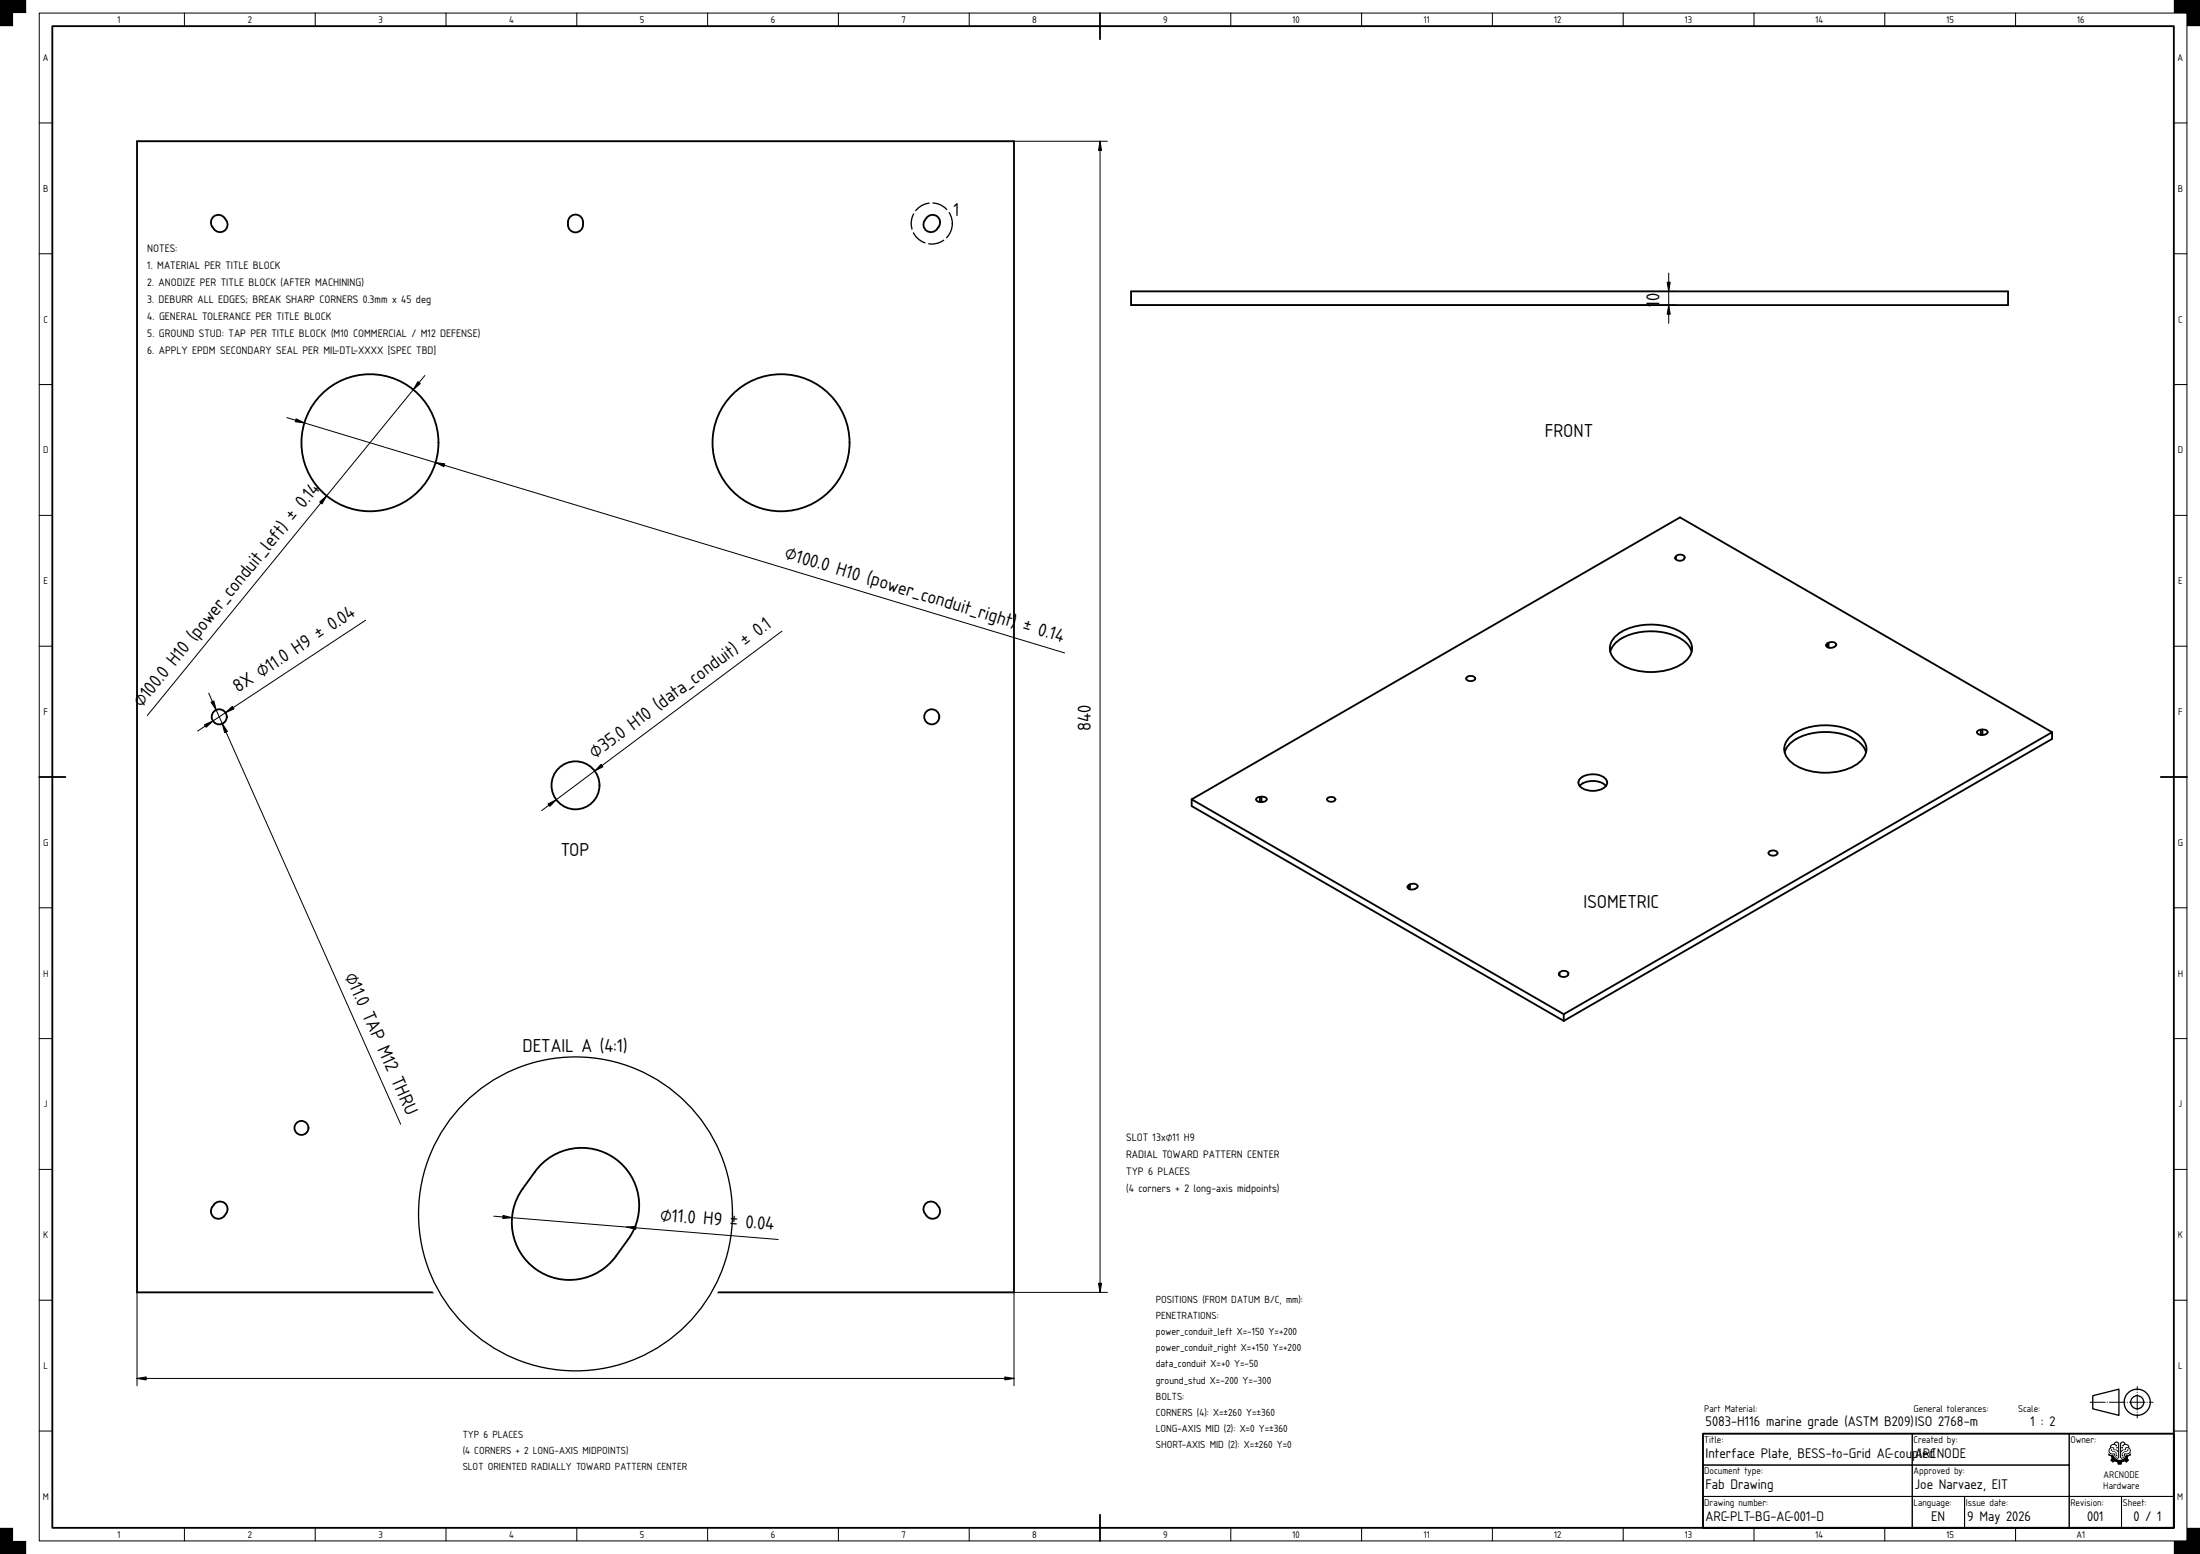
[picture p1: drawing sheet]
<svg xmlns="http://www.w3.org/2000/svg" width="841mm" height="594mm" viewBox="0 0 841 594" stroke-linecap="round" stroke-linejoin="round" font-family="sans-serif">
<path d="M20 10h811v574h-811zM420.5 5v10M15 297h10M826 297h10M651 548h180v36h-180zM420.5 579v10" fill="none" stroke="#000" stroke-width=".7"/>
<g fill="none" stroke="#000" stroke-width=".38">
<path d="M15 5h821v584h-821zM70.5 5v5M120.5 5v5M170.5 5v5M220.5 5v5M270.5 5v5M320.5 5v5M370.5 5v5M470.5 5v5M520.5 5v5M570.5 5v5M620.5 5v5"/>
<path d="M670.5 5v5M720.5 5v5M770.5 5v5M15 47h5M831 47h5M15 97h5M831 97h5M15 147h5M831 147h5M15 197h5M831 197h5M15 247h5"/>
<path d="M831 247h5M15 347h5M831 347h5M15 397h5M831 397h5M15 447h5M831 447h5M15 497h5M831 497h5M15 547h5M651 548h80v12h-80zM731 548h60v12h-60z"/>
<path d="M791 548h40v24h-40zM831 547h5M651 572h80v12h-80zM651 560h80v12h-80zM731 572h20v12h-20zM731 560h60v12h-60zM751 572h40v12h-40zM791 572h20v12h-20zM811 572h20v12h-20zM70.5 584v5M120.5 584v5M170.5 584v5"/>
<path d="M220.5 584v5M270.5 584v5M320.5 584v5M370.5 584v5M470.5 584v5M520.5 584v5M570.5 584v5M620.5 584v5M670.5 584v5M720.5 584v5M770.5 584v5"/>
</g>
<path d="M0 0h10v5h-5v5h-5zM831 0h10v10h-5v-5h-5zM0 584h5v5h5v5h-10zM831 589h5v-5h5v10h-10z" fill="#000"/>
<g fill="none" stroke="#000" stroke-width=".5">
<path d="M800 533.5l10-2.5v10l-10-2.5z"/>
<circle cx="817" cy="536" r="5"/>
<circle cx="817" cy="536" r="2.5"/>
</g>
<path d="M799 536h24" fill="none" stroke="#000" stroke-width=".38" stroke-dasharray="6 .7 .1 .7" stroke-dashoffset=".2"/>
<path d="M817 542v-12" fill="none" stroke="#000" stroke-width=".38" stroke-dasharray="6 .7 .1 .7" stroke-dashoffset="4.6"/>
<g fill="#000">
<path d="M806.9 552.3l-.3 .8a2.02 2.02 0 0 0 .2 2.7l1.5 .1a1.2 1.2 0 0 0 .4 1.3 1.2 1.2 0 0 0 1.3 .1l.1-5.1a1.09 1.09 0 0 0-.9-1.2 1.09 1.09 0 0 0-1.2 .9zM807.1 552.7a1.21 1.21 0 0 1 1.9 .2l.2-.5-.7-.4a.63 .63 0 0 1 .8-.6 .63 .63 0 0 1 .4 .9v1l-.5-.2-.2 .4h.7v1.1l-.5-.5h-1a.76 .76 0 0 0-.3-.9 .76 .76 0 0 0-.9 0zM806.7 553.8l.2-.1a.57 .57 0 0 1 .6-.2 .57 .57 0 0 1 .4 .4v.4h1l.8 .8v1.9a.64 .64 0 0 1-1.1-.4v-1a1.48 1.48 0 0 1-2.1-1.5zM806.9 554.1l.6 .8h.9a1.05 1.05 0 0 1 .5 1.6h.5a1.53 1.53 0 0 0-1.8-1.8l-.3-.7zM806 555.5v.8l.3 .1a.88 .88 0 0 1 1 1h-.1a.82 .82 0 0 0-.3 1 .82 .82 0 0 0 1 .5l.6-.4a1.12 1.12 0 0 1 1.1 1.3l1.4-.1a.98 .98 0 0 1 1.4-1 .87 .87 0 0 0 1.4-.5v-.1a1 1 0 0 1-.4-1.2 1 1 0 0 1 1.2-.6v-.8l-.8 .6-1.1 .2a2.5 2.5 0 0 1-2.4 1.8 2.5 2.5 0 0 1-2.4-1.8 1.89 1.89 0 0 1-1.9-.8z" fill-rule="evenodd"/>
<path d="M810.8 551.3a1.16 1.16 0 0 1 1.8 .6 1.49 1.49 0 0 1 1.4 1.6 1.53 1.53 0 0 1 .2 1.9 1.53 1.53 0 0 1-1.9 .5 1.2 1.2 0 0 1-.4 1.3 1.2 1.2 0 0 1-1.4 .1v-5.4zM811.1 551.5l-.2 1.8 .5-.2 .2 .4h-.7v1.1l.5-.5h1a.76 .76 0 0 1 .2-.9 .76 .76 0 0 1 1 0 1.1 1.1 0 0 0-.9-.9 1.1 1.1 0 0 0-1.2 .6l-.2-.5 .8-.5-.5-.5zM811.7 554.3l-.8 .8v1.9a.65 .65 0 0 0 1-.4v-1a1.48 1.48 0 0 0 2.2-1.5l-.4-.4a.57 .57 0 0 0-.6-.2 .57 .57 0 0 0-.4 .4v.4zM812 554.7h.9l.4-.7 .3 .1-.5 .8h-1a1.05 1.05 0 0 0-.5 1.6h-.5l.1-.3a1.25 1.25 0 0 1 .8-1.5zM806 555.5l.8 .6 1.1 .2a2.5 2.5 0 0 0 2.4 1.8 2.5 2.5 0 0 0 2.4-1.8 1.88 1.88 0 0 0 1.9-.8v.8l-.4 .1a.88 .88 0 0 0-.9 1 .82 .82 0 0 1 .3 1 .82 .82 0 0 1-.9 .5l-.6-.4a1.13 1.13 0 0 0-1.2 1.3l-1.3-.1a.98 .98 0 0 0-1.4-1 .87 .87 0 0 1-1.4-.5l-.1-.1a1 1 0 0 0 .5-1.2 1 1 0 0 0-1.2-.6z" fill-rule="evenodd"/>
</g>
<g fill="#fff">
<path d="M52.4 54h335.2v440h-335.2z" fill-rule="evenodd"/>
<path d="M81.3 83.1a3.4 3.4 0 0 1 4.6 .1 3.4 3.4 0 0 1 .4 4.5 3.2 3.2 0 0 1-5.5-1.6l-.1-1.9z" fill-rule="evenodd"/>
<path d="M354.6 82.8a2.97 2.97 0 0 1 4.2 .5 2.97 2.97 0 0 1-.6 4.2 2.96 2.96 0 0 1-4.5 .3 2.96 2.96 0 0 1 .5-4.5z" fill-rule="evenodd"/>
<path d="M82.2 460a2.97 2.97 0 0 1 4.3 .5 2.97 2.97 0 0 1-.7 4.2 2.96 2.96 0 0 1-4.5 .2 2.96 2.96 0 0 1 .5-4.4z" fill-rule="evenodd"/>
<path d="M218.2 459.8a3 3 0 0 1 3.5-.1 3 3 0 0 1 1.2 3.4 2.96 2.96 0 0 1-3.5 2.8 2.96 2.96 0 0 1-2.3-3.9l.3-1.2z" fill-rule="evenodd"/>
<path d="M218.2 82.7a3 3 0 0 1 3.5-.1 3 3 0 0 1 1.2 3.4 2.96 2.96 0 0 1-3.5 2.8 2.96 2.96 0 0 1-2.3-3.9l.3-1.3z" fill-rule="evenodd"/>
<path d="M353.7 460.3a3.4 3.4 0 0 1 4.6 0 3.4 3.4 0 0 1 .4 4.6 3.2 3.2 0 0 1-5.5-1.6l-.2-1.3z" fill-rule="evenodd"/>
<circle cx="141.4" cy="169.2" r="26.2"/>
<circle cx="298.6" cy="169.2" r="26.2"/>
<circle cx="220" cy="300.2" r="9.2"/>
<circle cx="356.2" cy="274" r="2.88"/>
<circle cx="83.8" cy="274" r="2.88"/>
<circle cx="115.2" cy="431.1" r="2.67"/>
</g>
<circle cx="356.2" cy="85.4" r="7.9" fill="none" stroke="#000" stroke-width=".5" stroke-dasharray="6 1.5"/>
<g fill="none" stroke="#000" stroke-width=".7">
<path d="M52.4 54h335.2v440h-335.2zM81.3 83.1a3.4 3.4 0 0 1 4.6 .1 3.4 3.4 0 0 1 .4 4.5 3.2 3.2 0 0 1-5.5-1.6l-.1-1.9zM218.2 82.7a3 3 0 0 1 3.5-.1 3 3 0 0 1 1.2 3.4 2.96 2.96 0 0 1-3.5 2.8 2.96 2.96 0 0 1-2.3-3.9l.3-1.3zM354.6 82.8a2.97 2.97 0 0 1 4.2 .5 2.97 2.97 0 0 1-.6 4.2 2.96 2.96 0 0 1-4.5 .3 2.96 2.96 0 0 1 .5-4.5zM82.2 460a2.97 2.97 0 0 1 4.3 .5 2.97 2.97 0 0 1-.7 4.2 2.96 2.96 0 0 1-4.5 .2 2.96 2.96 0 0 1 .5-4.4zM218.2 459.8a3 3 0 0 1 3.5-.1 3 3 0 0 1 1.2 3.4 2.96 2.96 0 0 1-3.5 2.8 2.96 2.96 0 0 1-2.3-3.9l.3-1.2zM353.7 460.3a3.4 3.4 0 0 1 4.6 0 3.4 3.4 0 0 1 .4 4.6 3.2 3.2 0 0 1-5.5-1.6l-.2-1.3z"/>
<circle cx="141.4" cy="169.2" r="26.2"/>
<circle cx="298.6" cy="169.2" r="26.2"/>
<circle cx="83.8" cy="274" r="2.88"/>
<circle cx="356.2" cy="274" r="2.88"/>
<circle cx="220" cy="300.2" r="9.2"/>
<circle cx="115.2" cy="431.1" r="2.67"/>
</g>
<path d="M52.4 54h370.9M420.5 54v440M109.7 159.6l297.3 90M162.4 143.5l-106.1 130M139.8 237.1l-64.2 42.3M298.9 241.3l-91.9 68.6M79.8 265l73.4 164.7M387.6 494v35.7M423.3 494h-370.9v35.7M52.4 526.9h335.2" fill="none" stroke="#000" stroke-width=".38"/>
<g fill="#000" stroke="#000" stroke-width=".38">
<path d="M420.5 54l.6 3.5h-1.2zM159.8 145.9l.9 .7-2.7 2.3zM113.2 160.1l3.2 1.6-3.6-.5zM166.5 176.8l3.5 .5-.3 1.1zM122.2 191.9l2.7-2.4-1.8 3.1zM78.2 277l3.2-1.4-2.6 2.4zM80.7 268.4l1-.5 .9 3.5zM85 276.6l1.9 3-1 .5zM86.2 272.4l2.6-2.4 .7 1zM229.8 292.1l.7 1-3.2 1.6zM209.5 307.3l3.2-1.6-2.5 2.5zM419.9 490.5h1.2l-.6 3.5z"/>
<path d="M52.4 526.9l3.5-.6v1.2zM384.1 526.3l3.5 .6-3.5 .6z"/>
</g>
<path d="M432.4 111.4h335.2v5.2h-335.2z" fill-rule="evenodd" fill="#fff"/>
<path d="M432.4 111.4h335.2v5.2h-335.2z" fill="none" stroke="#000" stroke-width=".7"/>
<path d="M432.4 111.4h208.3M432.4 116.6h208.3M637.9 104.4v19.2" fill="none" stroke="#000" stroke-width=".38"/>
<path d="M637.3 107.9h1.2l-.6 3.5zM637.9 116.6l.6 3.5h-1.2z" fill="#000" stroke="#000" stroke-width=".38"/>
<g fill="#fff">
<path d="M455.5 305.5l186.7-107.7 142.3 82.1v2.6l-186.7 107.7-142.3-82.1z" fill-rule="evenodd"/>
<path d="M455.5 305.5l186.7-107.7 142.3 82.1-186.7 107.8z" fill-rule="evenodd"/>
<path d="M597.8 387.7l186.7-107.8v2.6l-186.7 107.7z" fill-rule="evenodd"/>
<path d="M684.2 281.8a22.6 22.6 0 0 1 21-3.5 10.7 10.7 0 0 1 8.2 7.1 6.4 6.4 0 0 1-3.2 6.4 23.7 23.7 0 0 1-24.9 0 6.2 6.2 0 0 1-1.1-10z" fill-rule="evenodd"/>
<path d="M617.5 243.3a22.6 22.6 0 0 1 21-3.5 10.7 10.7 0 0 1 8.2 7.1 6.4 6.4 0 0 1-3.1 6.4 23.7 23.7 0 0 1-24.9 0 6.2 6.2 0 0 1-1.2-10z" fill-rule="evenodd"/>
<path d="M617.3 246a21.5 21.5 0 0 1 18.8-4.2 13.8 13.8 0 0 1 10.3 6.5 3.6 3.6 0 0 1-1.2 3.5 20.3 20.3 0 0 1-17.4 4.9 15.9 15.9 0 0 1-11.4-5.8 3.4 3.4 0 0 1 .9-4.9z" fill-rule="evenodd"/>
<path d="M684 284.5a21.5 21.5 0 0 1 18.8-4.2 13.8 13.8 0 0 1 10.3 6.4 3.6 3.6 0 0 1-1.2 3.6 20.3 20.3 0 0 1-17.4 4.9 15.9 15.9 0 0 1-11.5-5.8 3.4 3.4 0 0 1 1-4.9z" fill-rule="evenodd"/>
<path d="M455.5 305.5l142.3 82.2v2.5l-142.3-82.1z" fill-rule="evenodd"/>
<path d="M684.2 281.8a22.6 22.6 0 0 1 21-3.5 10.7 10.7 0 0 1 8.2 7.1l-.1 2.2a10.9 10.9 0 0 0-7.9-6.7 23.2 23.2 0 0 0-20.8 3.1l-1.5 1.7-.9 1.9a5.9 5.9 0 0 1 2-5.8z" fill-rule="evenodd"/>
<path d="M617.5 243.3a22.6 22.6 0 0 1 21-3.5 10.7 10.7 0 0 1 8.2 7.1v2.2a10.9 10.9 0 0 0-7.9-6.6 23.2 23.2 0 0 0-20.9 3l-1.5 1.7-.8 1.9a5.9 5.9 0 0 1 1.9-5.8z" fill-rule="evenodd"/>
<path d="M604.1 297.5a7.7 7.7 0 0 1 10 .6 2.66 2.66 0 0 1-2.2 3.7 7 7 0 0 1-8.4-2l-.1-1.1z" fill-rule="evenodd"/>
<path d="M604.1 297.5a7.7 7.7 0 0 1 10 .6l.3 1-.5 1.3a7.6 7.6 0 0 0-10 0 2.04 2.04 0 0 1 .2-2.9z" fill-rule="evenodd"/>
<path d="M604.1 300.2a7.8 7.8 0 0 1 9.8 .2 7.6 7.6 0 0 1-10 0z" fill-rule="evenodd"/>
<path d="M480.4 305a2.58 2.58 0 0 1 3.9 .5 2.56 2.56 0 0 1-4.1 .1z" fill-rule="evenodd"/>
<path d="M756 279.4a2.58 2.58 0 0 1 3.8 .5 2.56 2.56 0 0 1-4.1 0z" fill-rule="evenodd"/>
<path d="M538.3 338.5a2.38 2.38 0 0 1 3.6 .3 2.26 2.26 0 0 1-3.9 .2z" fill-rule="evenodd"/>
<path d="M698.3 246.2a2.38 2.38 0 0 1 3.7 .2 2.26 2.26 0 0 1-3.9 .3z" fill-rule="evenodd"/>
<path d="M640.7 212.5a1.95 1.95 0 0 1 3.3 .6 1.86 1.86 0 0 1-1.8 1.3 1.86 1.86 0 0 1-1.7-1.2z" fill-rule="evenodd"/>
<path d="M596.3 371.6a1.95 1.95 0 0 1 3.2 .6 1.86 1.86 0 0 1-1.7 1.3 1.86 1.86 0 0 1-1.8-1.2z" fill-rule="evenodd"/>
<path d="M640.7 212.5a1.95 1.95 0 0 1 3.3 .6 2.04 2.04 0 0 1-3.4 .6z" fill-rule="evenodd"/>
<path d="M596.3 371.6a1.95 1.95 0 0 1 3.2 .6 2.04 2.04 0 0 1-3.4 .6z" fill-rule="evenodd"/>
<path d="M539 338.1a2.16 2.16 0 0 1 2.9 .7 2.46 2.46 0 0 1-2.9 1.1z" fill-rule="evenodd"/>
<path d="M699 245.7a2.16 2.16 0 0 1 3 .7 2.46 2.46 0 0 1-3 1.1z" fill-rule="evenodd"/>
<path d="M560.7 258.9a2.15 2.15 0 0 1 3.2 .5 2 2 0 0 1-3.4 0z" fill-rule="evenodd"/>
<path d="M676.3 325.6a2.15 2.15 0 0 1 3.2 .5 2 2 0 0 1-3.4 0z" fill-rule="evenodd"/>
<path d="M507.5 305.1a1.99 1.99 0 0 1 3 .4 1.85 1.85 0 0 1-3.2 0z" fill-rule="evenodd"/>
<path d="M757.8 278.9a1.44 1.44 0 0 1 2 1.2l-.6 .5-1.4 .3z" fill-rule="evenodd"/>
<path d="M482.3 304.5a1.44 1.44 0 0 1 1.9 1.3l-.5 .5-1.4 .3z" fill-rule="evenodd"/>
<path d="M480.4 305l1.2-.4v2l-1.4-.7z" fill-rule="evenodd"/>
<path d="M756 279.4l1.2-.5v2l-1.4-.7z" fill-rule="evenodd"/>
<path d="M757.2 278.9h.6v2h-.6z" fill-rule="evenodd"/>
<path d="M481.6 304.6l.7-.1v2.1h-.7z" fill-rule="evenodd"/>
<path d="M698.6 245.9l.4-.2v1.8l-.4-.1z" fill-rule="evenodd"/>
<path d="M538.6 338.3l.4-.2v1.8l-.4-.2z" fill-rule="evenodd"/>
<path d="M538.3 338.5l.3-.2v1.4l-.6-.7z" fill-rule="evenodd"/>
<path d="M698.3 246.2l.3-.3v1.5l-.5-.7z" fill-rule="evenodd"/>
<path d="M596.1 371.9v.9z" fill-rule="evenodd"/>
<path d="M640.6 212.8v.9z" fill-rule="evenodd"/>
<path d="M596 372.3v.3z" fill-rule="evenodd"/>
<path d="M640.5 213.2v.3z" fill-rule="evenodd"/>
</g>
<g fill="none" stroke="#000" stroke-width=".7">
<path d="M640.5 213.2v.3M640.6 212.8a1.91 1.91 0 0 1 1.8-.9 1.91 1.91 0 0 1 1.6 1.2 1.9 1.9 0 0 1-1.8 1.2 1.9 1.9 0 0 1-1.7-1.1M640.6 212.8l-.1 .4M640.6 212.8v.9M560.7 258.9a2.15 2.15 0 0 1 3.2 .5 2 2 0 0 1-3.4 0zM615.6 249.1a10.6 10.6 0 0 1 7.6-6.6 23.9 23.9 0 0 1 20.8 2.7l2 2.2 .7 1.7M617.5 243.3a22.6 22.6 0 0 1 21-3.5 10.7 10.7 0 0 1 8.2 7.1 7.5 7.5 0 0 1-5.1 7.6 24 24 0 0 1-23.2-1.3 6.1 6.1 0 0 1-.9-9.9zM698.6 245.9v1.5M699 245.7a2.16 2.16 0 0 1 3 .7 2.28 2.28 0 0 1-3.9 .3l.5-.8M699 245.7l-.4 .2M699 245.7v1.8M757.2 278.9v2"/>
<path d="M757.8 278.9a1.44 1.44 0 0 1 2 1.2 2.64 2.64 0 0 1-4.1-.2l.3-.5 1.2-.5M757.8 278.9h-.6M757.8 278.9v2M784.5 279.9l-142.3-82.1-186.7 107.7M784.5 279.9l-186.7 107.8M784.5 279.9v2.6l-186.7 107.7M604.1 297.5a7.7 7.7 0 0 1 10 .6 2.76 2.76 0 0 1-2.4 3.8 7.5 7.5 0 0 1-8-1.7l-.3-1.5zM682.2 287.6a10.6 10.6 0 0 1 7.7-6.6 23.9 23.9 0 0 1 20.8 2.7l2 2.2 .6 1.7M684.2 281.8a22.6 22.6 0 0 1 21-3.5 10.7 10.7 0 0 1 8.2 7.1 7.5 7.5 0 0 1-5.1 7.6 24 24 0 0 1-23.2-1.3 6.1 6.1 0 0 1-.9-9.9zM455.5 305.5v2.6l142.3 82.1M455.5 305.5l142.3 82.2M481.6 304.6v2"/>
<path d="M482.3 304.5a1.44 1.44 0 0 1 1.9 1.3 2.64 2.64 0 0 1-4-.2l.2-.6 1.2-.4M482.3 304.5l-.7 .1M482.3 304.5v2.1M507.5 305.1a1.99 1.99 0 0 1 3 .4 1.85 1.85 0 0 1-3.2 0zM603.9 300.4a7.6 7.6 0 0 1 10 0M538.6 338.3v1.4M539 338.1a2.16 2.16 0 0 1 2.9 .7 2.28 2.28 0 0 1-3.9 .2l.6-.7M539 338.1l-.4 .2M539 338.1v1.8M676.3 325.6a2.15 2.15 0 0 1 3.2 .5 2 2 0 0 1-3.4 0zM596 372.3v.3M596.1 371.9a1.91 1.91 0 0 1 1.8-.9 1.91 1.91 0 0 1 1.6 1.2 1.9 1.9 0 0 1-1.7 1.2 1.9 1.9 0 0 1-1.8-1.1"/>
<path d="M596.1 371.9l-.1 .4M596.1 371.9v.9M597.8 387.7v2.5"/>
</g>
<g fill="#fff">
<path d="M207 445a22 22 0 0 1 29.7-.9 22 22 0 0 1 3.5 29.5 42.2 42.2 0 0 1-8.5 10.6 22 22 0 0 1-29.1-.9 22 22 0 0 1-2.8-28.9l4.7-6.5z" fill-rule="evenodd"/>
<circle cx="220" cy="464" r="60.6"/>
</g>
<g fill="none" stroke="#000" stroke-width=".7">
<path d="M207 445a22 22 0 0 1 29.7-.9 22 22 0 0 1 3.5 29.5 42.2 42.2 0 0 1-8.5 10.6 22 22 0 0 1-29.1-.9 22 22 0 0 1-2.8-28.9l4.7-6.5z"/>
<circle cx="220" cy="464" r="60.6"/>
</g>
<path d="M158.4 464a61.6 61.6 0 0 1 123.2 0 61.6 61.6 0 0 1-123.2 0zM159.7 464a60.3 60.3 0 0 1 120.6 0 60.3 60.3 0 0 1-120.6 0z" fill-rule="evenodd" fill="#fff" stroke="#fff" stroke-width="1"/>
<circle cx="220" cy="464" r="60" fill="none" stroke="#000" stroke-width=".5"/>
<path d="M188.8 464.9l108.7 8.9" fill="none" stroke="#000" stroke-width=".38"/>
<path d="M192.3 464.6l3.4 .8-3.5 .3zM239.6 469l3.5-.3-.1 1.2z" fill="#000" stroke="#000" stroke-width=".38"/>
<g font-size="6.7">
<text x="364.4" y="82.7">1</text>
<text x="634.4" y="117.3" transform="rotate(-90 634.4 117.3)">10</text>
<text x="590.6" y="167.2">FRONT</text>
<text x="299.6" y="213.5" transform="rotate(17 299.6 213.5)">⌀100.0 H10 (power_conduit_right) ± 0.14</text>
<text x="91" y="265.1" transform="rotate(-33 91 265.1)">8X ⌀11.0 H9 ± 0.04</text>
<text x="54.1" y="270.7" transform="rotate(-51 54.1 270.7)">⌀100.0 H10 (power_conduit_left) ± 0.14</text>
<text x="417" y="279.5" transform="rotate(-90 417 279.5)">840</text>
<text x="227.4" y="290.3" transform="rotate(-37 227.4 290.3)">⌀35.0 H10 (data_conduit) ± 0.1</text>
<text x="214.4" y="327.2">TOP</text>
<text x="605.4" y="347.2">ISOMETRIC</text>
<text x="131.7" y="372.9" transform="rotate(66 131.7 372.9)">⌀11.0 TAP M12 THRU</text>
<text x="199.7" y="402.2">DETAIL A (4:1)</text>
<text x="252.3" y="466.6" transform="rotate(5 252.3 466.6)">⌀11.0 H9 ± 0.04</text>
<text x="214.5" y="523.4">640</text>
</g>
<g font-size="5">
<text x="652" y="545.2">5083-H116 marine grade (ASTM B209)ISO 2768-m</text>
<text x="776.3" y="545.2">1 : 2</text>
<text x="652" y="557.2">Interface Plate, BESS-to-Grid AC-coupled</text>
<text x="732" y="557.2">ARCNODE</text>
<text x="652" y="569.2">Fab Drawing</text>
<text x="732" y="569.2">Joe Narvaez, EIT</text>
<text x="652" y="581.2">ARC-PLT-BG-AC-001-D</text>
<text x="738.3" y="581.2">EN</text>
<text x="752" y="581.2">9 May 2026</text>
<text x="797.8" y="581.2">001</text>
<text x="815.6" y="581.2">0 / 1</text>
</g>
<g font-size="3.9">
<text x="56.3" y="96.4">NOTES:</text>
<text x="56.3" y="102.9">1. MATERIAL PER TITLE BLOCK</text>
<text x="56.3" y="109.4">2. ANODIZE PER TITLE BLOCK (AFTER MACHINING)</text>
<text x="56.3" y="115.9">3. DEBURR ALL EDGES; BREAK SHARP CORNERS 0.3mm x 45 deg</text>
<text x="56.3" y="122.4">4. GENERAL TOLERANCE PER TITLE BLOCK</text>
<text x="56.3" y="128.9">5. GROUND STUD: TAP PER TITLE BLOCK (M10 COMMERCIAL / M12 DEFENSE)</text>
<text x="56.3" y="135.4">6. APPLY EPDM SECONDARY SEAL PER MIL-DTL-XXXX [SPEC TBD]</text>
<text x="430.5" y="436.1">SLOT 13x⌀11 H9</text>
<text x="430.5" y="442.6">RADIAL TOWARD PATTERN CENTER</text>
<text x="430.5" y="449.1">TYP 6 PLACES</text>
<text x="430.5" y="455.6">(4 corners + 2 long-axis midpoints)</text>
</g>
<g font-size="3.7">
<text x="441.8" y="497.9">POSITIONS (FROM DATUM B/C, mm):</text>
<text x="441.8" y="504.1">PENETRATIONS:</text>
<text x="441.8" y="510.3">power_conduit_left X=-150 Y=+200</text>
<text x="441.8" y="516.5">power_conduit_right X=+150 Y=+200</text>
<text x="441.8" y="522.7">data_conduit X=+0 Y=-50</text>
<text x="441.8" y="528.9">ground_stud X=-200 Y=-300</text>
<text x="441.8" y="535.1">BOLTS:</text>
<text x="441.8" y="541.3">CORNERS (4): X=±260 Y=±360</text>
<text x="176.9" y="549.6">TYP 6 PLACES</text>
<text x="441.8" y="547.5">LONG-AXIS MID (2): X=0 Y=±360</text>
<text x="176.9" y="555.8">(4 CORNERS + 2 LONG-AXIS MIDPOINTS)</text>
<text x="441.8" y="553.7">SHORT-AXIS MID (2): X=±260 Y=0</text>
<text x="176.9" y="562">SLOT ORIENTED RADIALLY TOWARD PATTERN CENTER</text>
</g>
<g font-size="3.5">
<text x="44.9" y="8.8">1</text>
<text x="94.7" y="8.8">2</text>
<text x="144.7" y="8.8">3</text>
<text x="194.6" y="8.8">4</text>
<text x="244.6" y="8.8">5</text>
<text x="294.6" y="8.8">6</text>
<text x="344.7" y="8.8">7</text>
<text x="394.6" y="8.8">8</text>
<text x="444.6" y="8.8">9</text>
<text x="494.1" y="8.8">10</text>
<text x="544.3" y="8.8">11</text>
<text x="594.1" y="8.8">12</text>
<text x="644.1" y="8.8">13</text>
<text x="694" y="8.8">14</text>
<text x="744" y="8.8">15</text>
<text x="794" y="8.8">16</text>
<text x="16.4" y="23.3">A</text>
<text x="832.4" y="23.3">A</text>
<text x="16.5" y="73.3">B</text>
<text x="832.5" y="73.3">B</text>
<text x="16.6" y="123.3">C</text>
<text x="832.6" y="123.3">C</text>
<text x="16.5" y="173.3">D</text>
<text x="832.5" y="173.3">D</text>
<text x="16.6" y="223.3">E</text>
<text x="832.6" y="223.3">E</text>
<text x="16.6" y="273.3">F</text>
<text x="832.6" y="273.3">F</text>
<text x="16.5" y="323.3">G</text>
<text x="832.5" y="323.3">G</text>
<text x="16.5" y="373.3">H</text>
<text x="832.5" y="373.3">H</text>
<text x="16.8" y="423.3">J</text>
<text x="832.8" y="423.3">J</text>
<text x="16.5" y="473.3">K</text>
<text x="832.5" y="473.3">K</text>
<text x="16.6" y="523.3">L</text>
<text x="832.6" y="523.3">L</text>
<text x="651.5" y="539.6">Part Material:</text>
<text x="731.5" y="539.6">General tolerances:</text>
<text x="771.5" y="539.6">Scale:</text>
<text x="651.5" y="551.6">Title:</text>
<text x="731.5" y="551.6">Created by:</text>
<text x="791.5" y="551.6">Owner:</text>
<text x="651.5" y="563.6">Document type:</text>
<text x="731.5" y="563.6">Approved by:</text>
<text x="804" y="569">Hardware</text>
<text x="804.1" y="565">ARCNODE</text>
<text x="16.3" y="573.3">M</text>
<text x="651.5" y="575.6">Drawing number:</text>
<text x="731.5" y="575.6">Language:</text>
<text x="751.5" y="575.6">Issue date:</text>
<text x="791.5" y="575.6">Revision:</text>
<text x="811.5" y="575.6">Sheet:</text>
<text x="832.3" y="573.3">M</text>
<text x="44.9" y="587.8">1</text>
<text x="94.7" y="587.8">2</text>
<text x="144.7" y="587.8">3</text>
<text x="194.6" y="587.8">4</text>
<text x="244.6" y="587.8">5</text>
<text x="294.6" y="587.8">6</text>
<text x="344.7" y="587.8">7</text>
<text x="394.6" y="587.8">8</text>
<text x="444.6" y="587.8">9</text>
<text x="494.1" y="587.8">10</text>
<text x="544.3" y="587.8">11</text>
<text x="594.1" y="587.8">12</text>
<text x="644.1" y="587.8">13</text>
<text x="694" y="587.8">14</text>
<text x="744" y="587.8">15</text>
<text x="793.8" y="587.8">A1</text>
</g>
</svg>
